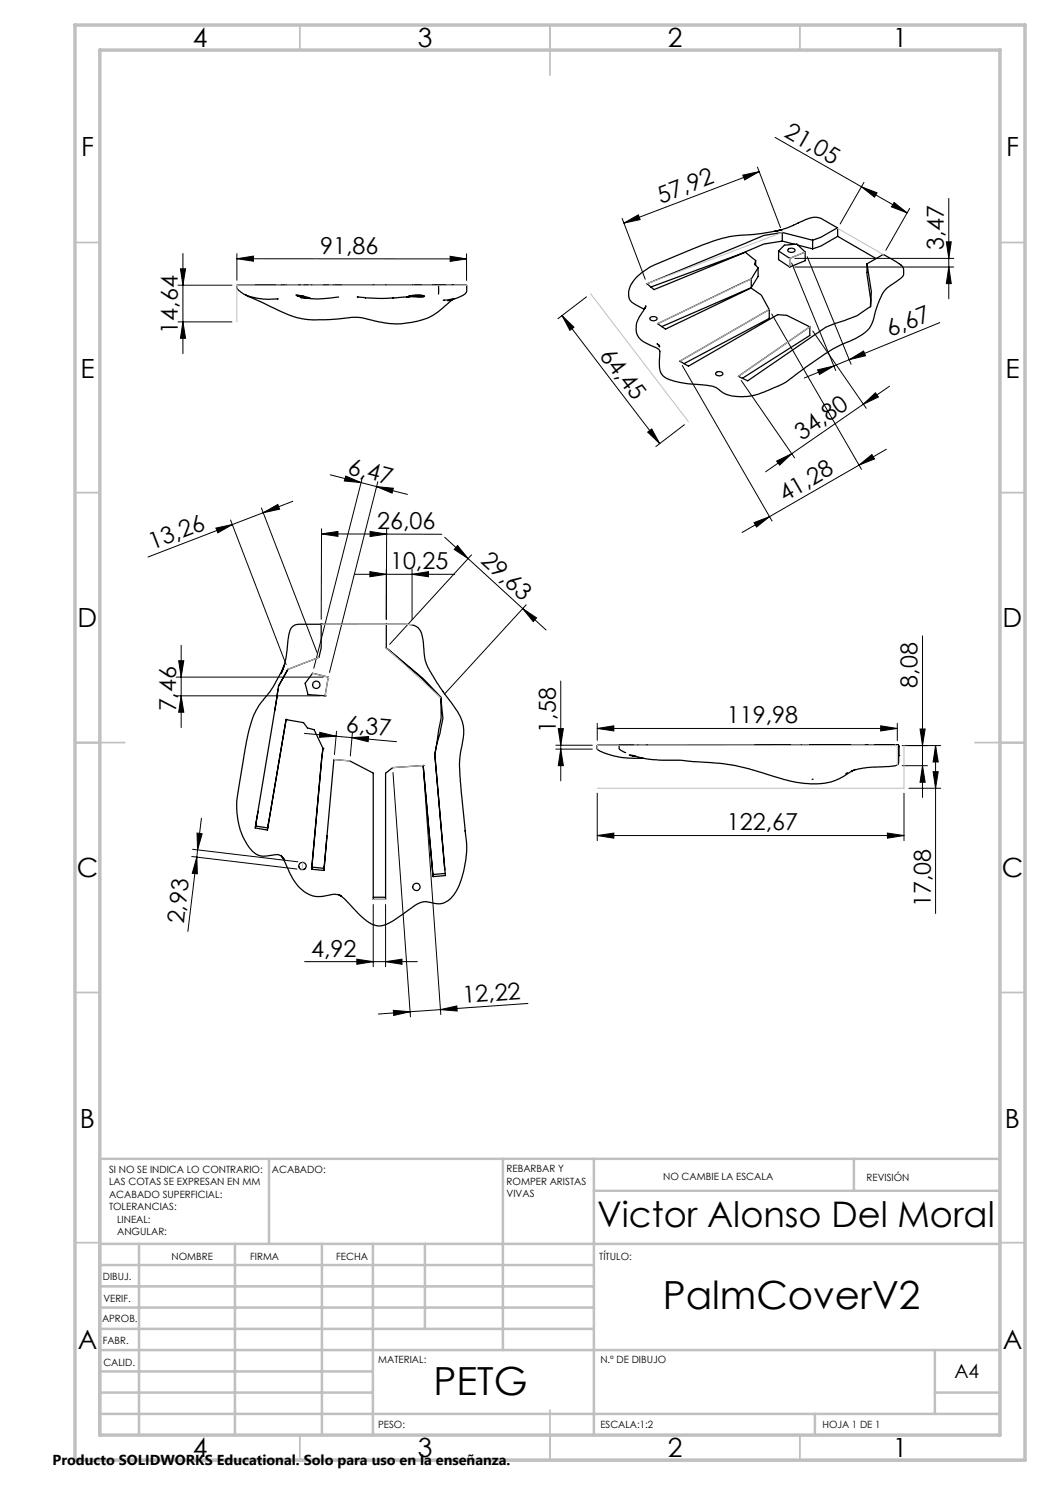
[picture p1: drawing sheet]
<svg xmlns="http://www.w3.org/2000/svg" width="210mm" height="297mm" viewBox="0 0 210 297" stroke-linecap="round" stroke-linejoin="round" font-family="sans-serif">
<g fill="none" stroke="#000" stroke-width=".25">
<path d="M49.2 59l5.7 2.7a17.7 17.7 0 0 0 11 2.2l5.7-.4 4.5 .9a15.7 15.7 0 0 0 10.9-1.6l3.6-2.9M51 57h8.8M51.5 57h-4l-.2 .1a.94 .94 0 0 0 .5 1l1.2 .8a13.2 13.2 0 0 0 5.3 .9h1.3M51.5 57h3.6M56.3 57h.5zM59.7 59.3l2.4 .4-1.4-.4M59.7 59.3l-.5-.3 1.5 .3M59.7 59.3h1M59.8 57h.1M59.8 57h.2M59.8 57h1.4M59.9 57h.1"/>
<path d="M60.1 59.5h.1M60.8 57h.2M61 57h23M61.2 57h.1M67.1 57h.7zM67.7 59.4l-1.4 .2a18.8 18.8 0 0 1-5.9-.1h-.3M67.8 57h.5zM71.5 59.4l1.9 .2a45.2 45.2 0 0 0 7.8-.2h.5M73.1 59.6h.1M74.6 57h.1M77.1 57h.1M78.7 59.6h-.1"/>
<path d="M81.4 59.4h.6M81.7 59.3l1.8-.3a1.29 1.29 0 0 1 1.3 .3l-1.2 .1zM81.8 59.2h3M83 57h.7M84 57h.1M84 57h5.1h-2.1h.7v1.8M87 57h6.2l.1 .1v.9a1.21 1.21 0 0 1-.7 1.1l-3 1.1M90.4 57h.3M90.8 59.7l-1.5 .3M150.2 55.8l-18.7 8.9 1.6 1.1 17.1-8.2 2.1 1.4 1.5 2.9M150.2 57.5l-17.8 7.8M150.2 55.8v1.7"/>
<path d="M151.1 52.1l-.2 .8 .7 .6M151.1 52.1v1M151.6 53.5l-1.4 2.3M151.6 53.5v1.8l-1.4 2.2M154.9 46.3l1.5-.4zM155.7 50.2l1.2-1.2 2.5-.2 1.6 1.6M155.7 50.2v1.7l2.2 1.5M155.7 50.2l2.2 1.5M156.5 46.5l-3.7 .6-23.4 9.7 1.4 1.1 18.3-7.5 2 1.7M156.5 48.2l-3.8 .6-4.7 2-17.8 6.6M156.5 46.5l6 1.5M156.5 48.2l2.4 .7"/>
<path d="M156.5 46.5v1.7M157.6 49.9l.7-.3a.49 .49 0 0 1 .5 .1 .49 .49 0 0 1 .1 .6l-.6 .2a.53 .53 0 0 1-.7-.6zM157.9 51.7v1.7M159.6 49l2.9 .8M161 50.4v1.7l-3.1 1.3M161 50.4l-3.1 1.3M162.5 48v1.8M167.5 45.6l-2.6-1.5a3.7 3.7 0 0 0-4.3 .1 19.8 19.8 0 0 1-6.6 2.2l-4.1 .6a26.1 26.1 0 0 0-10.3 2.4l-8.8 3.6-1.4 .8a8.5 8.5 0 0 0-3.4 3.5 2.66 2.66 0 0 0 1.5 3.9l1.4 .6M167.5 47.3v-1.7l-3.3 1.8-1.7 .6M167.5 47.3l-3.3 1.9-1.7 .6M167.5 47.3l7.7 4.4M173.4 52.8l3.3-1.9 3.3 1.9a1.29 1.29 0 0 1 .7 1.2v.9l-.2 .5-2.3 1.6a6.8 6.8 0 0 0-2.8 4.3v.1a14.8 14.8 0 0 1-1.5 4.2l-.3 .3a8.2 8.2 0 0 1-2.7 1.9l-3.5 1.6a86.1 86.1 0 0 0-10 6.9l-1.6 .8-4 1.7-2 .5h-1.5a6.3 6.3 0 0 1-5.1-1.8 17.2 17.2 0 0 0-5.5-.7l-2.9-.6a3.2 3.2 0 0 1-2.9-2.5l.1-3.4"/>
<path d="M173.4 52.8l.2 1.2a18 18 0 0 1 .5 7.3 13.1 13.1 0 0 1-5.2 2.8l-3.7 1.3-15.7 10.8-1.8-.9 14.3-9.9M173.4 52.8v2l.7 5.1v1.4M89.1 60h-.4M129.1 61.4l-.9 1.4a4 4 0 0 0-.2 4.9l1.1 .9 2.6 1.2 .2 .5M129.2 61.2l-.2 .5zM130.1 63.5l.7-.2a.41 .41 0 0 1 .5 .2 .41 .41 0 0 1-.1 .5l-.6 .2a.43 .43 0 0 1-.5-.2 .43 .43 0 0 1 0-.5zM131.4 68.8l.4 .2zM131.8 69l.1 .4zM143.3 74.4l.4-.1a.58 .58 0 0 1 .8 .6l-.7 .3a.45 .45 0 0 1-.5-.1 .45 .45 0 0 1 0-.6zM153.8 61.9v1.8l-17 9M153.8 61.9l-17.8 10.3 1.7 1 17.8-10.3 1.9 .2 4.6 2.3M162 65.4v1.7l-13.5 8.6"/>
<path d="M55.6 137.8l-.7 4.4M56.8 133.2l-.6 1.5zM57.6 133.9l-1.9 3.3-4.7 28.4 2.5 .4 3.7-22.1M57.6 133.9l-1.9 3.3M62.5 134.7l3.2 .7-.7 3.8-3.4-.3-.6-2.2zM64.2 124.8h-3.8a2.16 2.16 0 0 0-2.6 2.1l-.1 .7a19.5 19.5 0 0 1-1.4 6.6l-.5 1a26.4 26.4 0 0 1-4 5.9 27.1 27.1 0 0 0-3 10.1l-1.5 9 .1 2.5a11.9 11.9 0 0 0 3.5 7.9 4.4 4.4 0 0 0 3.9 .4 1.55 1.55 0 0 1 2 1.2 16.6 16.6 0 0 0 3.5 5.7 5.1 5.1 0 0 0 5.1 1.2l.7-.1a3.1 3.1 0 0 1 3.5 1.5l1 1.1a10.7 10.7 0 0 0 4.7 3.5 5.4 5.4 0 0 0 3.8-1.3l2.9-2a4.3 4.3 0 0 1 4.6-1.2 4 4 0 0 0 4.7-2.5 19.8 19.8 0 0 0 2-9.6l-.3-2.4M64.2 124.8h.1M64.2 124.8v4.8l-.4 1.9-6.2 2.4M64.2 124.8h13.1M65 139.2h.1M77.3 124.8h3.7a3 3 0 0 1 3.3 1.9l.3 1.6a13.5 13.5 0 0 0 .8 4.7l1.5 2.8 1.7 2.5a22.7 22.7 0 0 1 3.9 6.2 13.4 13.4 0 0 1-.4 6.2l-.2 1.9 .1 2.9 1.1 10.8M77.3 129.6l1.7 1.4a60.4 60.4 0 0 1 9.2 8.5"/>
<path d="M77.3 124.8v4.8M77.3 129.6l7 6 3.9 4M88.2 139.6v4l-1.2 7.3 2 23.1M88.2 139.5l.4 4.2-1.6 7.2 2.1 24.2-2.5 .2-2-22.2M88.2 139.5v.1M57.2 143.9l3.5 .6 .8 1.1 1.3 .3 1.8 3.8M57.2 143.9l-3.7 21.8M57.2 143.9h.1M64.6 149.7l-2.3 24.1M64.6 149.7l-2.2 23.7M64.6 149.7h.1M84.6 153.1l-6.1 .4-1.4 1.2v25.2h-2.5v-25.3l-4.6-2.4-3.2-.3-2 22.2"/>
<path d="M84.6 153.1h.1M84.6 153.1l2 21.8M124.7 149h.1M124.7 149h1.9M125 149h-1.1l-.1 .7 .5 .4 .8 .4M125.5 149h-6l-.1 .8 .8 .5a15.6 15.6 0 0 0 6.4 1.4h2.1M126.6 151.1a17.7 17.7 0 0 0 5.9 .9h3.7l6.9 .6a32.6 32.6 0 0 1 8 1.6 43.1 43.1 0 0 0 10.3 2.5 11.7 11.7 0 0 0 9-2.5l.7-.3M126.6 149h-.1h48.5M126.6 151.1l-.7-.1 .7 .2M126.6 151.2l.5 .1M126.6 151.2h.4M151 149h7.1"/>
<path d="M151.5 149h3.4M161.9 149h3.5M162.4 155.9h.1M165.4 149h.1M165.4 149h3.8M166.9 149h1.4M169.2 149h.1M169.2 149h.7M169.5 154.5l-.3 .2M169.9 149h.1M170.3 154.2h.1M173.1 149h.5"/>
<path d="M175 149h4.7v2.1M175 149h3.9M179.3 149h.2M179.5 149h.1M179.6 149h.1M179.7 149v.4M179.7 149v2.1M179.7 151.1v1.3a1.04 1.04 0 0 1-1.3 .8l-1.6 .1a20.5 20.5 0 0 0-6.2 .8M179.7 151.1h.1M51.1 165.2l2.5 .4M51.6 162.3l-.5 3.1M56.3 171.2l.5 .7z"/>
<path d="M61 173.8l-.3 .1M62.3 173.8l2.5 .3M62.4 173.4l-.1 .4M62.4 173.4l2.4 .3M64.8 173.2v.9M65.4 167.1l-.6 6.9M67.8 178.9l.5 .3zM74.6 179.5h2.5M86.6 174.9v.4M89 174.7l-2.4 .2"/>
<circle cx="63.2" cy="137" r=".73"/>
<circle cx="60.5" cy="173.2" r=".73"/>
<circle cx="83.3" cy="177.4" r=".74"/>
</g>
<g fill="none" stroke="#000" stroke-width=".2">
<path d="M148.6 35l3.2-.7-2.9 1.7zM151.5 33.4l4.6 12.1M151.8 34.3l-27 10.3M155 27.5l26.4 15.1M172.3 37.4l3.1 1.2-.5 .8zM172.8 36.5l-4.8 8.3M189.8 39.7v20.1M35.6 57h10.8M36.1 53.8h1l-.5 3.2zM36.6 50.7v20M47.4 51.7l3.3-.5v1zM47.4 50.7v5.4"/>
<path d="M47.4 51.7l45.9 .1M90 51.3l3.3 .5-3.3 .5zM93.3 50.8v5.3M117.3 59.4l-5.7 4.3M124.4 43.7l4.6 12.1M124.8 44.6l2.9-1.6 .3 .9zM158.3 52.6l8.8 21.5M159 51.7h31.7M159 53.4h31.7M161.4 51.3l8.8 21.5M178.8 40.5l2.6 2.1-3.1-1.2zM181.9 41.7l-4.7 8.4"/>
<path d="M189.3 48.4h1l-.5 3.3zM189.8 53.4l.5 3.3h-1zM35.6 64.4h10.8M36.6 64.4l.5 3.3h-1zM112.4 63.1l2.4 2.3-.8 .7zM112.4 63.1l19.5 25.6M136.5 73.1l17.9 31.1M148.2 76.1l10.7 15.5M154.3 62.8l18 31.1M162.6 66.2l10.6 15.5M163.5 74l3.3-.8-2.9 1.7zM166.8 73.2l-5.9 2.4"/>
<path d="M169.9 71.9l2.8-1.7 .4 1zM177.9 77.3l-5.3 3.6M188 64.5l-21.2 8.7M66 95l6.2 1.5M69.1 95.2l3.1 1.3-3.3-.3zM72.2 96.5l3.1 .8M72.5 95.6l-9.7 38.1M75.3 97.3l3.4 .3-.3 1zM75.3 97.3l6.2 1.6M75.6 96.3l-9.7 38.2M129.5 86.4l.9-.6 1.5 2.9zM136.9 84.9l-5.7 4.4"/>
<path d="M155.3 92.2l3.1-1.5-2.5 2.3zM171.8 93l2.6-2.1 .5 .9zM171.8 93l-17.9 10.3M172.6 80.9l2.5-2.3 .6 .8zM172.6 80.9l-19.5 13.5M177.3 89.8l-5.5 3.2M43.2 105.6l3.3-.7-2.9 1.7zM46.1 104l11.1 28.9M52.3 101.6l11.1 29M52.6 102.5l3-1.6 .3 .9zM52.6 102.5l-23 8.9M58.6 100.3l-6 2.2"/>
<path d="M64.3 106.8l3.3-.5v1zM64.3 106.8l24.1 .1M64.3 105.8l-.1 18.1M70.9 114.9h20M74 114.3l3.3 .6-3.3 .5zM74 106.3l3.3 .5-3.3 .5zM77.3 105.8v18.1v-10.1M82.4 114.9l3.3-.6v1.1zM82.4 113.8v10.1M88.9 107.5l15.6 14.2M91.5 109.1l2.1 2.6-2.8-1.8zM94.3 111l-16.4 17.9"/>
<path d="M150.8 104.5l3.1-1.2-2.6 2.1zM153.9 103.3l-5.5 3.2M35.2 135.4h29.5M35.2 139.2h28.8M35.7 132.1h1.1l-.6 3.3zM36.2 139.2l.6 3.2h-1.1zM36.2 129.1v16.4M104.5 121.7l2.8 1.9-.7 .7zM104.5 121.7l4.7 4.3M105.2 121l-16.3 17.8M112.1 136.2v20M184.5 127.2v32.3"/>
<path d="M60.9 146.7l9.5 .8M64 146.5l3.2 .7-3.3 .3zM67.3 146.3l-.4 4.6M70.4 147.5l3.3-.2-.1 1zM70.4 147.5l8.9 .8M70.5 146.5l-.4 4.7M78.6 154.5l3.5 48.9M84.7 154.1l3.5 48.8M111.2 149h7.3M111.2 149.8h7.3M111.7 145.7h1l-.6 3.3zM112.1 149.8l.6 3.3h-1z"/>
<path d="M119.5 145.7l3.3-.5v1zM119.5 144.7v3.4M119.5 158.6v9.5M119.5 145.7h60M176.1 145.2l3.4 .5-3.4 .5zM179.5 144.7v3.4M180.4 149.1h7.7M180.4 153.1h5.1M180.8 158.6v9.5M181.8 157.7h6.3M184 145.8h1l-.5 3.3zM184.5 153.1l.5 3.4h-1z"/>
<path d="M186.6 154.3h1l-.5 3.4zM187.1 149.1l.5 3.3h-1zM187.1 149.1v33.6M38.3 171.3l21.1 2.5M38.5 169.9l21.1 2.5M39.4 171.4l.1 3.4-1-.1zM39.4 171.4l-1.8 14.9M39.4 166.6l1 .2-.9 3.2zM39.5 170l-.1 1.4M40.3 163.7l-.8 6.3M119.5 167.1l3.3-.5v1zM119.5 167.1h61.3"/>
<path d="M177.5 166.6l3.3 .5-3.3 .5zM60.9 192.3h22.6M71.4 191.8l3.2 .5-3.2 .6zM74.6 180.9v12.5M77.1 192.3l3.3-.5v1.1zM77.1 180.9v12.5M78.7 202.1l3.3 .2-3.3 .8zM82 202.3l-6.3 .5M88.1 201.9l3.3-.7v1zM105.6 200.7l-23.6 1.6"/>
</g>
<g fill="none" stroke="#c0c0c0" stroke-width=".2">
<path d="M93.3 57.1l-45.9-.1v7.4M118.1 58.7l19.6 25.6M150.2 55.8l-18.7 8.9M156.5 46.5l-27.1 10.3M161 50.4l-3.1 1.3v1.7M167.5 45.7l9.2 5.2M153.8 61.9l-17.8 10.3M162 65.4l-14.3 9.9M62.5 134.7l3.2 .7-.7 3.8M63.8 131.5l-6.2 2.4M64.2 124.8l18.2 .1M77.3 129.6l10.9 10"/>
<path d="M66.8 151.9l3.2 .3M84.6 153.1l-6.1 .4M119.5 149.8v-.8l60 .1v4M180.8 149.1v8.6h-61.3M60.6 172.5l-.2 1.4M74.6 179.9h2.5"/>
</g>
<g fill="none" stroke="#c0c0c0" stroke-width=".35">
<path d="M60 5v5M110 5v10M160 5v5M15 48.5h5M200 48.5h5M15 98.5h5M200 98.5h5M15 148.5h10M195 148.5h10M15 198.5h5M200 198.5h5M15 248.5h5"/>
<path d="M200 248.5h5M60 287v5M110 282v10M160 287v5"/>
</g>
<g fill="none" stroke="#c0c0c0" stroke-width=".5">
<path d="M53.8 231.8v17M100.6 231.8v38.2M118.8 231.8v55.2M118.8 238.2h81.2M170.8 231.8v6.4M200 231.8h-180v55.2M20 248.8h180M20 257.3h98.8M20 253h98.8M27.8 248.8v38.2M47 248.8v38.2M64.4 248.8v38.2"/>
<path d="M74.6 248.8v38.2M85 248.8v17M20 265.8h98.8M20 261.5h98.8M20 278.5h54.6M20 274.3h54.6M20 270h180M187 278.5h13M187 270v12.8M20 282.8h180M163 282.8v4.2"/>
</g>
<path d="M15 5h190v287h-190zM20 10h180v277h-180z" fill="none" stroke="#c0c0c0" stroke-width=".7"/>
<g fill="#000">
<path d="M172.3 37.4l3.1 1.2-.5 .8zM178.8 40.5l2.6 2.1-3.1-1.2z"/>
<path d="M36.1 53.8h1l-.5 3.2zM36.6 64.4l.5 3.3h-1zM189.3 48.4h1l-.5 3.3zM189.8 53.4l.5 3.3h-1zM35.7 132.1h1.1l-.6 3.3zM36.2 139.2l.6 3.2h-1.1zM187.1 149.1l.5 3.3h-1zM186.6 154.3h1l-.5 3.4zM184 145.8h1l-.5 3.3zM184.5 153.1l.5 3.4h-1zM111.7 145.7h1l-.6 3.3zM112.1 149.8l.6 3.3h-1z"/>
<path d="M47.4 51.7l3.3-.5v1zM90 51.3l3.3 .5-3.3 .5z"/>
<path d="M124.8 44.6l2.9-1.6 .3 .9zM148.6 35l3.2-.7-2.9 1.7z"/>
<path d="M112.4 63.1l2.4 2.3-.8 .7zM129.5 86.4l.9-.6 1.5 2.9z"/>
<path d="M163.5 74l3.3-.8-2.9 1.7zM169.9 71.9l2.8-1.7 .4 1z"/>
<path d="M69.1 95.2l3.1 1.3-3.3-.3zM75.3 97.3l3.4 .3-.3 1z"/>
<path d="M155.3 92.2l3.1-1.5-2.5 2.3zM172.6 80.9l2.5-2.3 .6 .8z"/>
<path d="M43.2 105.6l3.3-.7-2.9 1.7zM52.6 102.5l3-1.6 .3 .9z"/>
<path d="M64.3 106.8l3.3-.5v1zM74 106.3l3.3 .5-3.3 .5z"/>
<path d="M74 114.3l3.3 .6-3.3 .5zM82.4 114.9l3.3-.6v1.1zM119.5 167.1l3.3-.5v1zM177.5 166.6l3.3 .5-3.3 .5zM119.5 145.7l3.3-.5v1zM176.1 145.2l3.4 .5-3.4 .5z"/>
<path d="M91.5 109.1l2.1 2.6-2.8-1.8zM104.5 121.7l2.8 1.9-.7 .7z"/>
<path d="M150.8 104.5l3.1-1.2-2.6 2.1zM171.8 93l2.6-2.1 .5 .9z"/>
<path d="M64 146.5l3.2 .7-3.3 .3zM70.4 147.5l3.3-.2-.1 1z"/>
<path d="M39.4 166.6l1 .2-.9 3.2zM39.4 171.4l.1 3.4-1-.1z"/>
<path d="M71.4 191.8l3.2 .5-3.2 .6zM77.1 192.3l3.3-.5v1.1z"/>
<path d="M88.1 201.9l3.3-.7v1zM78.7 202.1l3.3 .2-3.3 .8z"/>
</g>
<g font-size="7.8">
<text x="132.5" y="261.8">PalmCoverV2</text>
<text x="86.7" y="279.1">PETG</text>
</g>
<text font-size="7.1" x="119.4" y="245.3">Victor Alonso Del Moral</text>
<g font-size="5.3">
<text x="38.5" y="9.5">4</text>
<text x="83.5" y="9.5">3</text>
<text x="133.5" y="9.5">2</text>
<text x="178.5" y="9.5">1</text>
<text x="16.2" y="31.2">F</text>
<text x="201.2" y="31.2">F</text>
<text x="16.1" y="75.5">E</text>
<text x="201.1" y="75.5">E</text>
<text x="15.5" y="125.5">D</text>
<text x="200.5" y="125.5">D</text>
<text x="15.4" y="175.5">C</text>
<text x="200.4" y="175.5">C</text>
<text x="16" y="225.5">B</text>
<text x="201" y="225.5">B</text>
<text x="15.5" y="269.7">A</text>
<text x="200.5" y="269.7">A</text>
<text x="38.5" y="291.5">4</text>
<text x="83.5" y="291.5">3</text>
<text x="133.5" y="291.5">2</text>
<text x="178.5" y="291.5">1</text>
</g>
<g font-size="4.7">
<text x="156.7" y="27.2" transform="rotate(30 156.7 27.2)">21,05</text>
<text x="132.2" y="40.7" transform="rotate(-21 132.2 40.7)">57,92</text>
<text x="64.1" y="50.7">91,86</text>
<text x="188.8" y="50" transform="rotate(-90 188.8 50)">3,47</text>
<text x="35.6" y="66.7" transform="rotate(-90 35.6 66.7)">14,64</text>
<text x="119.8" y="71.1" transform="rotate(53 119.8 71.1)">64,45</text>
<text x="178" y="67.5" transform="rotate(-22 178 67.5)">6,67</text>
<text x="160.4" y="88.1" transform="rotate(-35 160.4 88.1)">34,80</text>
<text x="69.4" y="94.7" transform="rotate(14 69.4 94.7)">6,47</text>
<text x="156.9" y="100.4" transform="rotate(-30 156.9 100.4)">41,28</text>
<text x="75.5" y="105.8">26,06</text>
<text x="30.5" y="110" transform="rotate(-21 30.5 110)">13,26</text>
<text x="78" y="113.8">10,25</text>
<text x="95.9" y="112.4" transform="rotate(42 95.9 112.4)">29,63</text>
<text x="183.5" y="137.5" transform="rotate(-90 183.5 137.5)">8,08</text>
<text x="35.2" y="142.3" transform="rotate(-90 35.2 142.3)">7,46</text>
<text x="69.1" y="146.4" transform="rotate(5 69.1 146.4)">6,37</text>
<text x="111.2" y="146.5" transform="rotate(-90 111.2 146.5)">1,58</text>
<text x="145.4" y="144.7">119,98</text>
<text x="145.4" y="166.1">122,67</text>
<text x="36.7" y="184.9" transform="rotate(-83 36.7 184.9)">2,93</text>
<text x="186.1" y="181.4" transform="rotate(-90 186.1 181.4)">17,08</text>
<text x="62.2" y="191.3">4,92</text>
<text x="92.6" y="200.6" transform="rotate(-4 92.6 200.6)">12,22</text>
</g>
<text font-size="3.9" x="190.9" y="275.5">A4</text>
<text font-size="2.9" x="10.5" y="292.9">Producto SOLIDWORKS Educational. Solo para uso en la enseñanza.</text>
<g font-size="2">
<text x="21.8" y="234.6">SI NO SE INDICA LO CONTRARIO:</text>
<text x="21.8" y="237.1">LAS COTAS SE EXPRESAN EN MM</text>
<text x="21.8" y="239.6">ACABADO SUPERFICIAL:</text>
<text x="54.4" y="234.6">ACABADO:</text>
<text x="101.3" y="234.5">REBARBAR Y</text>
<text x="101.3" y="237">ROMPER ARISTAS</text>
<text x="101.3" y="239.5">VIVAS</text>
<text x="132.6" y="236">NO CAMBIE LA ESCALA</text>
<text x="173.3" y="236.2">REVISIÓN</text>
<text x="21.8" y="242.1">TOLERANCIAS:</text>
<text x="23.4" y="244.6">LINEAL:</text>
<text x="23.4" y="247.1">ANGULAR:</text>
<text x="34.3" y="252">NOMBRE</text>
<text x="50" y="251.9">FIRMA</text>
<text x="67.2" y="251.9">FECHA</text>
<text x="119.9" y="251.9">TÍTULO:</text>
<text x="20.6" y="256.1">DIBUJ.</text>
<text x="20.7" y="260.3">VERIF.</text>
<text x="20.4" y="264.4">APROB.</text>
<text x="20.5" y="268.8">FABR.</text>
<text x="20.7" y="273.1">CALID.</text>
<text x="75.6" y="272.5">MATERIAL:</text>
<text x="120.1" y="272.5">N.º DE DIBUJO</text>
<text x="75.6" y="285.5">PESO:</text>
<text x="120.1" y="285.6">ESCALA:1:2</text>
<text x="164.5" y="285.6">HOJA 1 DE 1</text>
</g>
</svg>
